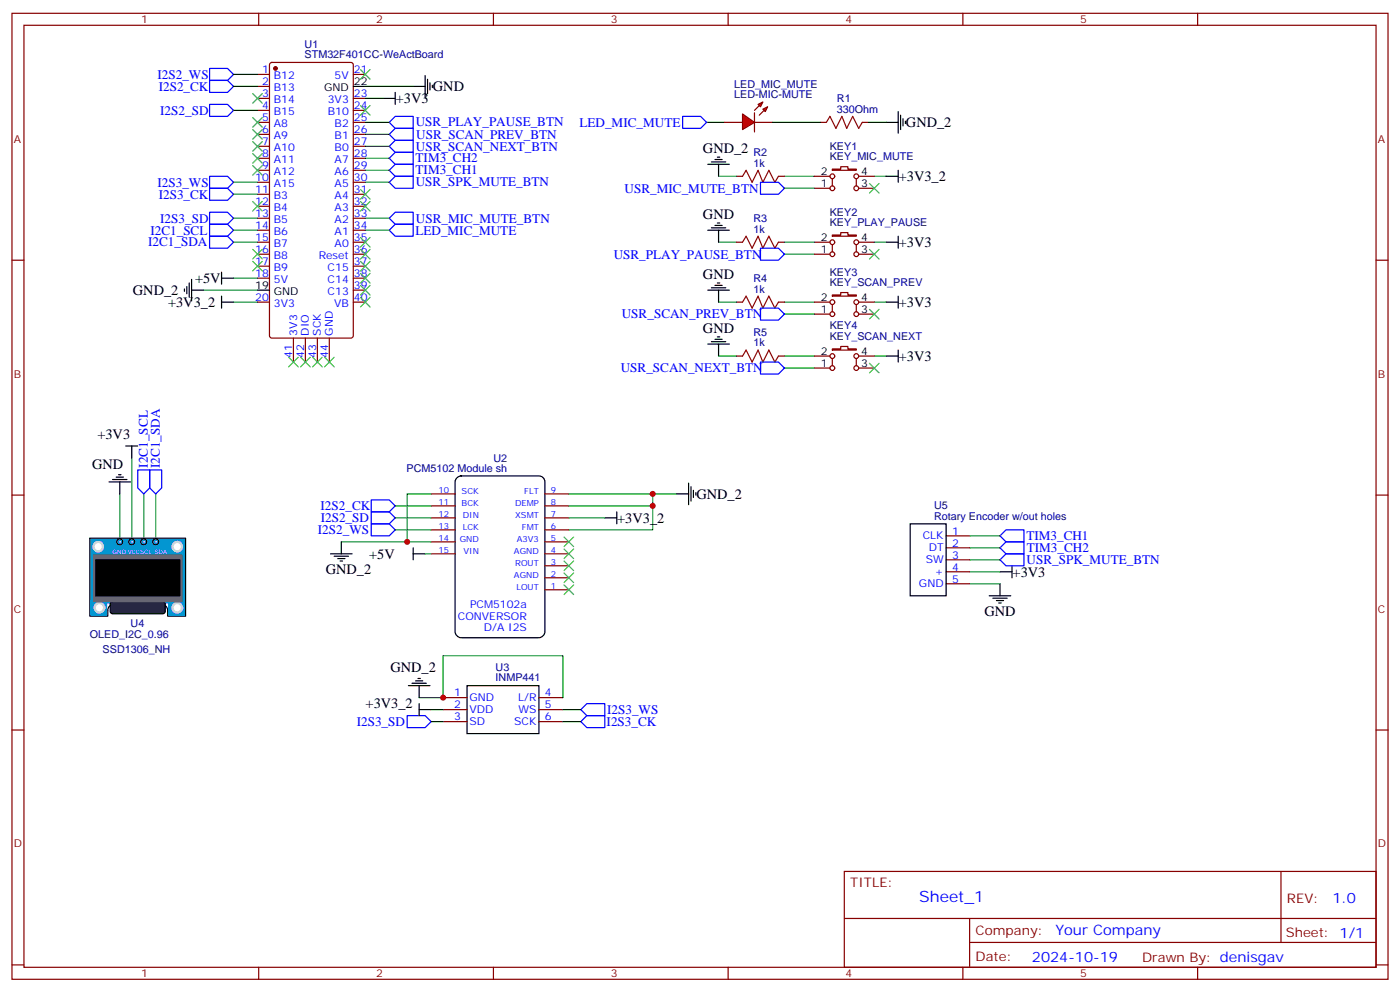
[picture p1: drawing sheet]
<svg xmlns="http://www.w3.org/2000/svg" width="412mm" height="292mm" viewBox="0 0 412 292" stroke-linecap="round" stroke-linejoin="round" font-family="sans-serif">
<g fill="none" stroke="#870000" stroke-width=".35">
<path d="M3.5 3.9h405.4v284.4h-405.4zM7.1 7.4h398.2v277.3h-398.2zM76.2 3.9v3.5M145.3 3.9v3.5M214.5 3.9v3.5M283.6 3.9v3.5M352.8 3.9v3.5M3.5 76.6h3.6M405.3 76.6h3.6M3.5 145.7h3.6M405.3 145.7h3.6M3.5 214.9h3.6"/>
<path d="M405.3 214.9h3.6M248.7 256.5h156.6v28.2h-156.6zM377.3 256.5v20.9M248.7 270.4h156.5M285.6 277.4h119.6M285.6 270.4v14.1M3.5 284h3.6M76.2 284.7v3.6M145.3 284.7v3.6M214.5 284.7v3.6M283.6 284.7v3.6M352.8 284.7v3.6"/>
<path d="M405.3 284h3.6"/>
</g>
<path d="M38.8 134.8v24.7M35.3 145.4v14.1M42.3 145.4v14.1M45.9 145.4v14.1" fill="none" stroke="#008700" stroke-width=".35"/>
<path d="M34.9 139.7h.7M37 131.3h3.6M38.8 131.3v3.5M32.1 141.9h6.4M33.2 141.1h4.2M34.2 140.4h2.1M35.3 141.9v3.5" fill="none" stroke="#000" stroke-width=".35"/>
<path d="M26.5 158.4h28.2v19.4h-28.2z" fill="#09f" stroke="#fff" stroke-width=".35"/>
<path d="M26.5 158.4h28.2v23h-5.3v-1.8" fill="none" stroke="#000" stroke-width=".35"/>
<g fill="#fff">
<circle cx="45.9" cy="159.5" r=".18"/>
<circle cx="42.3" cy="159.5" r=".18"/>
<circle cx="35.3" cy="159.5" r=".18"/>
<circle cx="38.8" cy="159.5" r=".18"/>
</g>
<g fill="#fff" stroke="#ccc" stroke-width=".71">
<circle cx="28.9" cy="160.9" r="1.41"/>
<circle cx="52.2" cy="160.9" r="1.41"/>
</g>
<path d="M33.8 177.8a1.91 1.91 0 0 0-2.1 1.8M47.6 177.8a1.91 1.91 0 0 1 1.8 2" fill="none" stroke="#000" stroke-width=".35"/>
<path d="M33.5 177.8h14.1z" fill="#09f" stroke="#000" stroke-width=".35"/>
<g fill="none" stroke="#000" stroke-width=".35">
<path d="M26.5 158.4v23h5.2v-1.8"/>
<circle cx="35.3" cy="159.5" r=".88"/>
<circle cx="38.8" cy="159.5" r=".88"/>
<circle cx="42.3" cy="159.5" r=".88"/>
<circle cx="45.9" cy="159.5" r=".88"/>
</g>
<path d="M49.7 176.8h4.6v4.2h-4.6z" fill="#09f" stroke="#09f" stroke-width=".35"/>
<circle cx="52.2" cy="178.9" r="1.41" fill="#fff" stroke="#ccc" stroke-width=".71"/>
<path d="M26.8 176.8h4.6v4.2h-4.6z" fill="#09f" stroke="#09f" stroke-width=".35"/>
<circle cx="29.3" cy="178.9" r="1.41" fill="#fff" stroke="#ccc" stroke-width=".71"/>
<path d="M32.7 177.3l.5-.2h14.8l.6 .5 .1 2.4-.3 .5-.4 .2h-14.8l-.5-.3-.2-.4v-2.2z" fill="#333" stroke="#000" stroke-width=".35"/>
<path d="M27.5 163.4h26.1v13.7h-26.1z" fill="#666" stroke="#666" stroke-width=".35"/>
<path d="M28.2 164.8h24.7v10.6h-24.7z" fill="#000" stroke="#000" stroke-width=".35"/>
<g fill="none" stroke="#000" stroke-width=".35">
<path d="M261.1 36h3.5M264.6 32.8v6.4M265.3 33.9v4.2M266 35v2.1M266.7 35.7v.7M208.5 48.4h6.3M209.5 47.7h4.3M210.6 47h2.1M211.3 46.2h.7M211.7 48.4v3.5M261.1 51.9h3.5M264.6 50.1v3.6"/>
<path d="M137.6 201.8h21.1v14.1h-21.1z"/>
</g>
<g fill="none" stroke="#870000" stroke-width=".35">
<path d="M241.7 36h1.7M254 36h1.8M217 51.9h1.7M229.3 51.9h1.8M239.9 51.9h4.6M239.9 55.4h4.6M245.2 49.8h2.4v-.7h2.2v.7h2.4v.3h-7zM245.2 52.6v2.1M252.2 52.6v2.1M252.9 51.9h4.6M252.9 55.4h4.6M130.5 205.4h7.1"/>
<path d="M130.5 208.9h7.1M130.5 212.4h7.1M158.7 205.4h7.1M158.7 208.9h7.1M158.7 212.4h7.1"/>
<circle cx="245.2" cy="55.4" r=".71"/>
<circle cx="245.2" cy="51.9" r=".71"/>
<circle cx="252.2" cy="51.9" r=".71"/>
<circle cx="252.2" cy="55.4" r=".71"/>
</g>
<path d="M208.1 36h5.3M231.1 51.9h8.8M257.5 51.9h3.6" fill="none" stroke="#008700" stroke-width=".35"/>
<path d="M243.4 36l1.1-1.7 1.7 3.5 1.8-3.5 1.4 3.5 1.8-3.5 1.7 3.5 1.1-1.8M218.7 51.9l1.1-1.8 1.7 3.6 1.8-3.6 1.4 3.6 1.8-3.6 1.7 3.6 1.1-1.8" fill="none" stroke="#a10000" stroke-width=".35"/>
<g fill="#f00" stroke="#870000" stroke-width=".35">
<path d="M218.7 33.5l3.5 2.5-3.5 2.1z"/>
<path d="M222.2 33.2v5.6z"/>
</g>
<g fill="#870000" stroke="#870000" stroke-width=".35">
<path d="M222.2 32.5l1.5-1.4z"/>
<path d="M223.7 33.9l1.4-1.4z"/>
</g>
<g fill="#f00" stroke="#870000" stroke-width=".35">
<path d="M223.3 30.7l1.4-.7-.7 1.4z"/>
<path d="M224.7 32.1l1.4-.7-.7 1.4z"/>
</g>
<g fill="none" stroke="#870000" stroke-width=".35">
<path d="M79.6 18.6l.5-.2h23.3l.6 .4 .1 80-.5 .7h-23.5l-.7-.4v-80zM75.8 36h3.6M75.8 21.9h3.6M75.8 25.4h3.6M75.8 29h3.6M75.8 32.5h3.6M75.8 39.5h3.6M104.1 36h3.5M104.1 21.9h3.5M104.1 29h3.5M104.1 32.5h3.5M104.1 39.5h3.5"/>
<path d="M213.4 36h5.3M222.2 36h5.3M75.8 43.1h3.6M75.8 46.6h3.6M75.8 50.1h3.6M75.8 53.7h3.6M75.8 57.2h3.6M104.1 43.1h3.5M104.1 46.6h3.5M104.1 50.1h3.5M104.1 53.7h3.5M104.1 57.2h3.5"/>
<path d="M75.8 60.7h3.6M75.8 64.2h3.6M75.8 67.8h3.6M75.8 71.3h3.6M75.8 74.8h3.6M75.8 78.4h3.6M104.1 60.7h3.5M104.1 64.2h3.5M104.1 67.8h3.5M104.1 71.3h3.5M104.1 74.8h3.5M104.1 78.4h3.5"/>
<path d="M217 71.3h1.7M229.3 71.3h1.8M239.9 71.3h4.6M239.9 74.8h4.6M245.2 69.2h2.4v-.7h2.2v.7h2.4v.3h-7zM245.2 72v2.1M252.2 72v2.1M252.9 71.3h4.6M252.9 74.8h4.6M75.8 81.9h3.6M75.8 88.9h3.6M86.4 99.5v7.1"/>
<path d="M90 99.5v7.1M93.5 99.5v7.1M97 99.5v7.1M104.1 81.9h3.5M104.1 88.9h3.5M104.1 85.4h3.5M217 88.9h1.7M229.3 88.9h1.8M239.9 88.9h4.6M239.9 92.5h4.6M245.2 86.8h2.4v-.7h2.2v.7h2.4v.4h-7zM245.2 89.6v2.2"/>
<path d="M252.2 89.6v2.2M252.9 88.9h4.6M252.9 92.5h4.6M217 104.8h1.7M229.3 104.8h1.8M239.9 104.8h4.6M239.9 108.3h4.6M245.2 102.7h2.4v-.7h2.2v.7h2.4v.3h-7zM245.2 105.5v2.1M252.2 105.5v2.1M252.9 104.8h4.6M252.9 108.3h4.6"/>
<path d="M127 145.4h7.1M127 148.9h7.1M127 152.4h7.1M127 156h7.1M127 159.5h7.1M160.5 145.4h7.1M160.5 148.9h7.1M160.5 152.4h7.1M160.5 156h7.1M160.5 159.5h7.1M278.7 157.7h7.1M127 163h7.1"/>
<path d="M160.5 163h7.1M160.5 166.5h7.1M160.5 170.1h7.1M160.5 173.6h7.1M278.7 161.3h7.1M278.7 164.8h7.1M278.7 168.3h7.1M278.7 171.8h7.1"/>
<circle cx="245.2" cy="71.3" r=".71"/>
<circle cx="245.2" cy="74.8" r=".71"/>
<circle cx="252.2" cy="74.8" r=".71"/>
<circle cx="252.2" cy="71.3" r=".71"/>
<circle cx="245.2" cy="92.5" r=".71"/>
<circle cx="245.2" cy="88.9" r=".71"/>
<circle cx="252.2" cy="92.5" r=".71"/>
<circle cx="252.2" cy="88.9" r=".71"/>
<circle cx="245.2" cy="104.8" r=".71"/>
<circle cx="245.2" cy="108.3" r=".71"/>
<circle cx="252.2" cy="104.8" r=".71"/>
<circle cx="252.2" cy="108.3" r=".71"/>
</g>
<g fill="none" stroke="#008700" stroke-width=".35">
<path d="M68.8 25.4h7M68.8 32.5h7M68.8 21.9h7M107.6 36h7.1M107.6 29h5.3M107.6 25.4h14.1M107.6 39.5h7.1M227.5 36h14.2M255.8 36h5.3M68.8 57.2h7M68.8 53.7h7M107.6 53.7h7.1"/>
<path d="M107.6 50.1h7.1M107.6 46.6h7.1M107.6 43.1h7.1M211.7 51.9h5.3M231.1 55.4h8.8M68.8 71.3h7M68.8 67.8h7M68.8 64.2h7M107.6 67.8h7.1M107.6 64.2h7.1M211.7 71.3h5.3M231.1 74.8h8.8"/>
<path d="M231.1 71.3h8.8M257.5 71.3h3.6M60 85.4h15.8M68.8 88.9h7M68.8 81.9h7M211.7 88.9h5.3M231.1 88.9h8.8M231.1 92.5h8.8M257.5 88.9h3.6M211.7 104.8h5.3M231.1 104.8h8.8M231.1 108.3h8.8"/>
<path d="M257.5 104.8h3.6M100.5 159.5h26.5M116.4 152.4h10.6M116.4 148.9h10.6M116.4 156h10.6M127 145.4h-7.1v14.1M167.6 145.4h31.7M167.6 152.4h10.6M192.3 148.9v7.1h-24.7M192.3 145.4v3.5h-24.7M285.8 157.7h8.8M125.2 163h1.8"/>
<path d="M285.8 168.3h8.8M285.8 171.8h8.8M285.8 164.8h8.8M285.8 161.3h8.8M123.5 205.4h7v-12.4h35.3v12.4M127 208.9h3.5M127 212.4h3.5M165.8 208.9h5.3M165.8 212.4h5.3"/>
</g>
<circle cx="81.1" cy="20.1" r=".53" fill="#870000" stroke="#870000" stroke-width=".35"/>
<g fill="none" stroke="#000" stroke-width=".35">
<path d="M104.1 25.4h3.5M112.9 29h3.5M116.4 27.2v3.5M121.7 25.4h3.5M125.2 22.3v6.3M125.9 23.3v4.3M126.6 24.4v2.1M127.4 25.1v.7M208.5 67.8h6.3M209.5 67.1h4.3M210.6 66.4h2.1M211.3 65.7h.7"/>
<path d="M211.7 67.8v3.5M261.1 71.3h3.5M264.6 69.5v3.6M54.3 85.1v.7M55 84.3v2.2M55.7 83.3v4.2M56.4 85.4h3.6M56.4 82.2v6.4M65.3 88.9h3.5M65.3 80.1v3.5M65.3 87.2v3.5M65.3 81.9h3.5"/>
<path d="M75.8 85.4h3.6M208.5 85.4h6.3M209.5 84.7h4.3M210.6 84h2.1M210.6 99.9h2.1M211.3 83.3h.7M211.3 99.2h.7M211.7 85.4v3.5M261.1 88.9h3.5M264.6 87.2v3.5M208.5 101.3h6.3M209.5 100.6h4.3"/>
<path d="M211.7 101.3v3.5M261.1 104.8h3.5M264.6 103v3.6M100.5 159.5v3.5M134.6 140.6l1.2-.5h22.9a1.76 1.76 0 0 1 1.8 1.8v44a1.89 1.89 0 0 1-1.8 1.8h-22.9a1.89 1.89 0 0 1-1.7-1.8v-44zM178.2 152.4h3.5M181.7 150.7v3.5M199.3 145.4h3.5M202.8 142.2v6.4M203.6 143.3v4.2M204.3 144.3v2.1M205 145v.7"/>
<path d="M268.1 154.2h10.6v21.2h-10.6zM97.4 163h6.3M98.4 163.7h4.3M99.5 164.4h2.1M100.2 165.1h.7M121.7 163h3.5M121.7 161.3v3.5M291.4 175.4h6.3M292.5 176.1h4.2M293.5 176.8h2.1M294.2 177.5h.7M294.6 168.3h3.5"/>
<path d="M294.6 171.8v3.6M298.1 166.5v3.6M123.1 199.7h.7M120.3 201.8h6.3M121.4 201.1h4.2M122.4 200.4h2.1M123.5 201.8v3.6M123.5 207.1v3.5M123.5 208.9h3.5"/>
</g>
<g fill="none" stroke="#00f" stroke-width=".35">
<path d="M61.7 20.1h5.3l1.8 1.8-1.8 1.8h-5.3zM61.7 30.7h5.3l1.8 1.8-1.8 1.8h-5.3zM61.7 23.7h5.3l1.8 1.7-1.8 1.8h-5.3zM114.7 36l1.7-1.7h5.3v3.5h-5.3zM114.7 39.5l1.7-1.7h5.3v3.5h-5.3zM201.1 34.3h5.3l1.7 1.7-1.7 1.8h-5.3zM61.7 55.4h5.3l1.8 1.8-1.8 1.7h-5.3zM61.7 51.9h5.3l1.8 1.8-1.8 1.7h-5.3zM114.7 50.1l1.7-1.7h5.3v3.5h-5.3zM114.7 46.6l1.7-1.8h5.3v3.6h-5.3zM114.7 53.7l1.7-1.8h5.3v3.5h-5.3zM114.7 43.1l1.7-1.8h5.3v3.5h-5.3z"/>
<path d="M224 53.7h5.3l1.8 1.7-1.8 1.8h-5.3zM61.7 69.5h5.3l1.8 1.8-1.8 1.8h-5.3zM61.7 66h5.3l1.8 1.8-1.8 1.7h-5.3zM61.7 62.5h5.3l1.8 1.7-1.8 1.8h-5.3zM114.7 67.8l1.7-1.8h5.3v3.5h-5.3zM114.7 64.2l1.7-1.7h5.3v3.5h-5.3zM224 73.1h5.3l1.8 1.7-1.8 1.8h-5.3zM224 90.7h5.3l1.8 1.8-1.8 1.7h-5.3zM224 106.6h5.3l1.8 1.7-1.8 1.8h-5.3zM40.6 138.3h3.5v5.3l-1.8 1.8-1.7-1.8zM44.1 138.3h3.5v5.3l-1.7 1.8-1.8-1.8zM109.4 147.1h5.3l1.7 1.8-1.7 1.8h-5.3z"/>
<path d="M109.4 150.7h5.3l1.7 1.7-1.7 1.8h-5.3zM109.4 154.2h5.3l1.7 1.8-1.7 1.7h-5.3zM294.6 157.7l1.7-1.7h5.3v3.5h-5.3zM294.6 164.8l1.7-1.8h5.3v3.5h-5.3zM294.6 161.3l1.7-1.8h5.3v3.5h-5.3zM119.9 210.6h5.3l1.8 1.8-1.8 1.8h-5.3zM171.1 212.4l1.8-1.8h5.3v3.6h-5.3zM171.1 208.9l1.8-1.8h5.3v3.5h-5.3z"/>
</g>
<path d="M218.7 71.3l1.1-1.8 1.7 3.6 1.8-3.6 1.4 3.6 1.8-3.6 1.7 3.6 1.1-1.8M218.7 88.9l1.1-1.7 1.7 3.5 1.8-3.5 1.4 3.5 1.8-3.5 1.7 3.5 1.1-1.8M218.7 104.8l1.1-1.8 1.7 3.6 1.8-3.6 1.4 3.6 1.8-3.6 1.7 3.6 1.1-1.8" fill="none" stroke="#a10000" stroke-width=".35"/>
<g fill="none" stroke="#3c3" stroke-width=".35">
<path d="M74.4 27.6l2.9 2.8M74.4 34.6l2.9 2.8M74.4 38.1l2.9 2.9M77.3 27.6l-2.9 2.8M77.3 34.6l-2.9 2.8M77.3 38.1l-2.9 2.9M106.2 31.1l2.8 2.8M106.2 20.5l2.8 2.8M109 31.1l-2.8 2.8M109 20.5l-2.8 2.8M74.4 41.7l2.9 2.8M74.4 45.2l2.9 2.8"/>
<path d="M74.4 48.7l2.9 2.8M74.4 59.3l2.9 2.8M77.3 41.7l-2.9 2.8M77.3 45.2l-2.9 2.8M77.3 48.7l-2.9 2.8M77.3 59.3l-2.9 2.8M106.2 59.3l2.8 2.8M106.2 55.8l2.8 2.8M109 59.3l-2.8 2.8M109 55.8l-2.8 2.8M256.1 54l2.8 2.8M258.9 54l-2.8 2.8"/>
<path d="M74.4 73.4l2.9 2.8M74.4 76.9l2.9 2.9M77.3 73.4l-2.9 2.8M77.3 76.9l-2.9 2.9M106.2 76.9l2.8 2.9M106.2 73.4l2.8 2.8M106.2 69.9l2.8 2.8M109 76.9l-2.8 2.9M109 73.4l-2.8 2.8M109 69.9l-2.8 2.8M256.1 73.4l2.8 2.8M258.9 73.4l-2.8 2.8"/>
<path d="M106.2 87.5l2.8 2.8M106.2 84l2.8 2.8M106.2 80.5l2.8 2.8M109 84l-2.8 2.8M109 87.5l-2.8 2.8M109 80.5l-2.8 2.8M256.1 91.1l2.8 2.8M258.9 91.1l-2.8 2.8M85 105.2l2.8 2.8M87.8 105.2l-2.8 2.8M88.5 105.2l2.9 2.8M91.4 105.2l-2.9 2.8"/>
<path d="M92.1 105.2l2.8 2.8M94.9 105.2l-2.8 2.8M95.6 105.2l2.8 2.8M98.4 105.2l-2.8 2.8M256.1 106.9l2.8 2.8M258.9 106.9l-2.8 2.8M166.2 158.1l2.8 2.8M169 158.1l-2.8 2.8M166.2 161.6l2.8 2.8M166.2 165.1l2.8 2.9M166.2 168.7l2.8 2.8M166.2 172.2l2.8 2.8"/>
<path d="M169 161.6l-2.8 2.8M169 165.1l-2.8 2.9M169 168.7l-2.8 2.8M169 172.2l-2.8 2.8"/>
</g>
<g fill="#c00">
<circle cx="130.5" cy="205.4" r=".88"/>
<circle cx="192.3" cy="148.9" r=".88"/>
<circle cx="192.3" cy="145.4" r=".88"/>
<circle cx="119.9" cy="159.5" r=".88"/>
</g>
<text font-size="4.6" fill="#00f" x="270.8" y="265.5">Sheet_1</text>
<g font-size="4.2">
<text x="127.5" y="26.8">GND</text>
<text x="116.6" y="30.4">+3V3</text>
<text x="266.9" y="37.4">GND_2</text>
<text x="207.1" y="45.1">GND_2</text>
<text x="264.8" y="53.3">+3V3_2</text>
<text x="207.1" y="64.5">GND</text>
<text x="264.8" y="72.7">+3V3</text>
<text x="57.4" y="83.3">+5V</text>
<text x="207.1" y="82.2">GND</text>
<text x="39.2" y="86.9">GND_2</text>
<text x="49.5" y="90.4">+3V3_2</text>
<text x="264.8" y="90.4">+3V3</text>
<text x="207.1" y="98.1">GND</text>
<text x="264.8" y="106.2">+3V3</text>
<text x="28.7" y="129.2">+3V3</text>
<text x="27.2" y="138">GND</text>
<text x="205.1" y="146.8">GND_2</text>
<text x="181.8" y="153.9">+3V3_2</text>
<text x="108.8" y="164.5">+5V</text>
<text x="96" y="169">GND_2</text>
<text x="298.3" y="169.7">+3V3</text>
<text x="290" y="181.4">GND</text>
<text x="115" y="197.9">GND_2</text>
<text x="107.7" y="208.5">+3V3_2</text>
</g>
<g font-size="4.2" fill="#00f">
<text x="392.5" y="265.8">1.0</text>
<text x="310.9" y="275.3">Your Company</text>
<text x="304" y="283.1">2024-10-19</text>
</g>
<g font-size="3.9" fill="#00f">
<text x="46.4" y="23.3">I2S2_WS</text>
<text x="46.8" y="26.8">I2S2_CK</text>
<text x="47.2" y="33.9">I2S2_SD</text>
<text x="122.5" y="37.2">USR_PLAY_PAUSE_BTN</text>
<text x="122.6" y="40.9">USR_SCAN_PREV_BTN</text>
<text x="170.7" y="37.3">LED_MIC_MUTE</text>
<text x="122.4" y="47.8">TIM3_CH2</text>
<text x="122.5" y="44.4">USR_SCAN_NEXT_BTN</text>
<text x="122.4" y="51.3">TIM3_CH1</text>
<text x="46.4" y="54.9">I2S3_WS</text>
<text x="46.8" y="58.6">I2S3_CK</text>
<text x="122.5" y="54.9">USR_SPK_MUTE_BTN</text>
<text x="184" y="56.7">USR_MIC_MUTE_BTN</text>
<text x="47.2" y="65.6">I2S3_SD</text>
<text x="122.5" y="65.6">USR_MIC_MUTE_BTN</text>
<text x="44.3" y="69">I2C1_SCL</text>
<text x="122.4" y="69.1">LED_MIC_MUTE</text>
<text x="43.6" y="72.5">I2C1_SDA</text>
<text x="180.8" y="76.1">USR_PLAY_PAUSE_BTN</text>
<text x="183.2" y="93.7">USR_SCAN_PREV_BTN</text>
<text x="182.8" y="109.5">USR_SCAN_NEXT_BTN</text>
<text x="43.5" y="137.6" transform="rotate(-90 43.5 137.6)">I2C1_SCL</text>
<text x="47.1" y="137.7" transform="rotate(-90 47.1 137.7)">I2C1_SDA</text>
<text x="94.4" y="150.2">I2S2_CK</text>
<text x="94.5" y="153.7">I2S2_SD</text>
<text x="93.6" y="157.2">I2S2_WS</text>
<text x="302.3" y="158.9">TIM3_CH1</text>
<text x="302.4" y="166">USR_SPK_MUTE_BTN</text>
<text x="302.5" y="162.4">TIM3_CH2</text>
<text x="105.1" y="213.7">I2S3_SD</text>
<text x="178.7" y="213.8">I2S3_CK</text>
<text x="178.9" y="210.2">I2S3_WS</text>
</g>
<g font-size="3.9" fill="#800">
<text x="250.5" y="261.1">TITLE:</text>
<text x="379.1" y="265.8">REV:</text>
<text x="287.4" y="275.3">Company:</text>
<text x="378.7" y="275.9">Sheet: 1/1</text>
<text x="287.4" y="283">Date:</text>
<text x="336.4" y="283.1">Drawn By: denisgav</text>
</g>
<g font-size="3.2" fill="#800">
<text x="41.6" y="6.9">1</text>
<text x="110.8" y="6.9">2</text>
<text x="179.9" y="6.9">3</text>
<text x="249.1" y="6.9">4</text>
<text x="318.2" y="6.9">5</text>
<text x="4.1" y="42">A</text>
<text x="405.9" y="42">A</text>
<text x="4.1" y="111.2">B</text>
<text x="405.9" y="111.2">B</text>
<text x="4.1" y="180.3">C</text>
<text x="405.9" y="180.3">C</text>
<text x="4.1" y="249.4">D</text>
<text x="405.9" y="249.4">D</text>
<text x="41.6" y="287.7">1</text>
<text x="110.8" y="287.7">2</text>
<text x="179.9" y="287.7">3</text>
<text x="249.1" y="287.7">4</text>
<text x="318.2" y="287.7">5</text>
</g>
<g font-size="3.2" fill="#000080">
<text x="89.7" y="17.2">STM32F401CC-WeActBoard</text>
<text x="89.7" y="14.3">U1</text>
<text x="216.3" y="29">LED-MIC-MUTE</text>
<text x="216.3" y="25.9">LED_MIC_MUTE</text>
<text x="246.5" y="33.2">330Ohm</text>
<text x="246.5" y="30.2">R1</text>
<text x="221.9" y="45.9">R2</text>
<text x="244.4" y="47.1">KEY_MIC_MUTE</text>
<text x="244.4" y="44.1">KEY1</text>
<text x="221.9" y="49.1">1k</text>
<text x="221.9" y="65.4">R3</text>
<text x="244.4" y="63.5">KEY2</text>
<text x="221.9" y="68.5">1k</text>
<text x="244.4" y="66.5">KEY_PLAY_PAUSE</text>
<text x="221.9" y="83">R4</text>
<text x="244.4" y="81.1">KEY3</text>
<text x="221.9" y="86.1">1k</text>
<text x="244.4" y="84.1">KEY_SCAN_PREV</text>
<text x="221.9" y="102">1k</text>
<text x="221.9" y="98.9">R5</text>
<text x="244.4" y="100">KEY_SCAN_NEXT</text>
<text x="244.4" y="97">KEY4</text>
<text x="145.3" y="136">U2</text>
<text x="119.7" y="139">PCM5102 Module sh</text>
<text x="275.2" y="149.8">U5</text>
<text x="275.2" y="153">Rotary Encoder w/out holes</text>
<text x="38.5" y="184.7">U4</text>
<text x="26.5" y="187.7">OLED_I2C_0.96</text>
<text x="30.2" y="192.4">SSD1306_NH</text>
<text x="146" y="197.5">U3</text>
<text x="146" y="200.6">INMP441</text>
</g>
<g font-size="3.2" fill="#00f">
<text x="77.2" y="21.6">1</text>
<text x="80.7" y="23.3">B12</text>
<text x="98.6" y="23.3">5V</text>
<text x="104.2" y="21.6">21</text>
<text x="77.2" y="25.1">2</text>
<text x="77.2" y="28.6">3</text>
<text x="80.7" y="26.8">B13</text>
<text x="104.2" y="28.6">23</text>
<text x="77.2" y="32.1">4</text>
<text x="77.2" y="35.7">5</text>
<text x="80.7" y="30.4">B14</text>
<text x="80.7" y="33.9">B15</text>
<text x="96.6" y="33.9">B10</text>
<text x="96.6" y="30.4">3V3</text>
<text x="104.2" y="35.7">25</text>
<text x="104.2" y="32.1">24</text>
<text x="77.2" y="39.2">6</text>
<text x="80.7" y="37.4">A8</text>
<text x="80.7" y="41">A9</text>
<text x="98.6" y="41">B1</text>
<text x="98.6" y="37.4">B2</text>
<text x="104.2" y="39.2">26</text>
<text x="77.2" y="42.7">7</text>
<text x="77.2" y="46.2">8</text>
<text x="80.7" y="44.5">A10</text>
<text x="98.6" y="44.5">B0</text>
<text x="104.2" y="46.2">28</text>
<text x="104.2" y="42.7">27</text>
<text x="75.2" y="53.3">10</text>
<text x="77.2" y="49.8">9</text>
<text x="80.7" y="48">A11</text>
<text x="80.7" y="51.5">A12</text>
<text x="98.6" y="51.5">A6</text>
<text x="98.6" y="48">A7</text>
<text x="104.2" y="53.3">30</text>
<text x="104.2" y="49.8">29</text>
<text x="75.2" y="56.8">11</text>
<text x="80.7" y="55.1">A15</text>
<text x="80.7" y="58.6">B3</text>
<text x="98.6" y="58.6">A4</text>
<text x="98.6" y="55.1">A5</text>
<text x="104.2" y="56.8">31</text>
<text x="75.2" y="60.4">12</text>
<text x="75.2" y="63.9">13</text>
<text x="80.7" y="62.1">B4</text>
<text x="80.7" y="65.7">B5</text>
<text x="98.6" y="65.7">A2</text>
<text x="98.6" y="62.1">A3</text>
<text x="104.2" y="63.9">33</text>
<text x="104.2" y="60.4">32</text>
<text x="75.2" y="67.4">14</text>
<text x="75.2" y="70.9">15</text>
<text x="80.7" y="69.2">B6</text>
<text x="98.6" y="69.2">A1</text>
<text x="104.2" y="70.9">35</text>
<text x="104.2" y="67.4">34</text>
<text x="75.2" y="74.5">16</text>
<text x="75.2" y="78">17</text>
<text x="80.7" y="72.7">B7</text>
<text x="80.7" y="76.2">B8</text>
<text x="93.9" y="76.2">Reset</text>
<text x="98.6" y="72.7">A0</text>
<text x="104.2" y="78">37</text>
<text x="104.2" y="74.5">36</text>
<text x="75.2" y="81.5">18</text>
<text x="80.7" y="79.8">B9</text>
<text x="80.7" y="83.3">5V</text>
<text x="96.5" y="83.3">C14</text>
<text x="96.5" y="79.8">C15</text>
<text x="104.2" y="81.5">38</text>
<text x="75.2" y="88.6">20</text>
<text x="96.5" y="86.8">C13</text>
<text x="104.2" y="88.6">40</text>
<text x="104.2" y="85.1">39</text>
<text x="80.7" y="90.3">3V3</text>
<text x="98.4" y="90.3">VB</text>
<text x="87.5" y="98.8" transform="rotate(-90 87.5 98.8)">3V3</text>
<text x="91" y="98.8" transform="rotate(-90 91 98.8)">DIO</text>
<text x="94.5" y="98.8" transform="rotate(-90 94.5 98.8)">SCK</text>
<text x="98.1" y="98.8" transform="rotate(-90 98.1 98.8)">GND</text>
<text x="86.1" y="105.3" transform="rotate(-90 86.1 105.3)">41</text>
<text x="89.6" y="105.3" transform="rotate(-90 89.6 105.3)">42</text>
<text x="93.1" y="105.3" transform="rotate(-90 93.1 105.3)">43</text>
<text x="96.7" y="105.3" transform="rotate(-90 96.7 105.3)">44</text>
<text x="271.8" y="158.8">CLK</text>
<text x="280.5" y="157.4">1</text>
<text x="280.5" y="160.9">2</text>
<text x="272.7" y="165.8">SW</text>
<text x="273.6" y="162.3">DT</text>
<text x="280.5" y="164.4">3</text>
<text x="280.5" y="168">4</text>
<text x="270.7" y="172.9">GND</text>
<text x="275.4" y="169.4">+</text>
<text x="280.5" y="171.5">5</text>
<text x="138.4" y="178.9">PCM5102a</text>
<text x="134.9" y="182.4">CONVERSOR</text>
<text x="142.5" y="185.6">D/A I2S</text>
<text x="133.8" y="205">1</text>
<text x="133.8" y="208.5">2</text>
<text x="138.3" y="206.4">GND</text>
<text x="138.3" y="209.9">VDD</text>
<text x="152.6" y="206.4">L/R</text>
<text x="152.7" y="209.9">WS</text>
<text x="160.5" y="208.5">5</text>
<text x="160.5" y="205">4</text>
<text x="133.8" y="212.1">3</text>
<text x="138.3" y="213.5">SD</text>
<text x="151.5" y="213.5">SCK</text>
<text x="160.5" y="212.1">6</text>
</g>
<g font-size="3.2">
<text x="95.5" y="26.8">GND</text>
<text x="104.2" y="25.1">22</text>
<text x="241.8" y="51.5">2</text>
<text x="253.6" y="51.5">4</text>
<text x="241.8" y="55.1">1</text>
<text x="253.6" y="55.1">3</text>
<text x="241.8" y="70.9">2</text>
<text x="253.6" y="70.9">4</text>
<text x="241.8" y="74.5">1</text>
<text x="253.6" y="74.5">3</text>
<text x="75.2" y="85.1">19</text>
<text x="80.7" y="86.8">GND</text>
<text x="241.8" y="88.6">2</text>
<text x="253.6" y="88.6">4</text>
<text x="241.8" y="92.1">1</text>
<text x="253.6" y="92.1">3</text>
<text x="241.8" y="108">1</text>
<text x="241.8" y="104.5">2</text>
<text x="253.6" y="108">3</text>
<text x="253.6" y="104.5">4</text>
</g>
<g font-size="2.5" fill="#00f">
<text x="129.2" y="145">10</text>
<text x="129.2" y="148.6">11</text>
<text x="136" y="148.9">BCK</text>
<text x="136" y="145.4">SCK</text>
<text x="151.7" y="148.9">DEMP</text>
<text x="154.4" y="145.4">FLT</text>
<text x="162.3" y="145">9</text>
<text x="162.3" y="148.6">8</text>
<text x="129.2" y="152.1">12</text>
<text x="129.2" y="155.6">13</text>
<text x="136.3" y="156">LCK</text>
<text x="136.3" y="152.4">DIN</text>
<text x="151.8" y="152.4">XSMT</text>
<text x="153.7" y="156">FMT</text>
<text x="162.3" y="152.1">7</text>
<text x="162.3" y="155.6">6</text>
<text x="129.2" y="159.1">14</text>
<text x="135.4" y="159.5">GND</text>
<text x="152.2" y="159.5">A3V3</text>
<text x="162.3" y="159.1">5</text>
<text x="129.2" y="162.7">15</text>
<text x="136.5" y="163">VIN</text>
<text x="151.4" y="163">AGND</text>
<text x="151.8" y="166.5">ROUT</text>
<text x="162.3" y="162.7">4</text>
<text x="162.3" y="166.2">3</text>
<text x="151.4" y="170.1">AGND</text>
<text x="152.1" y="173.6">LOUT</text>
<text x="162.3" y="169.7">2</text>
<text x="162.3" y="173.2">1</text>
</g>
<text font-size="1.8" fill="#fff" x="33.2" y="163">GND VCCSCL SDA</text>
</svg>
